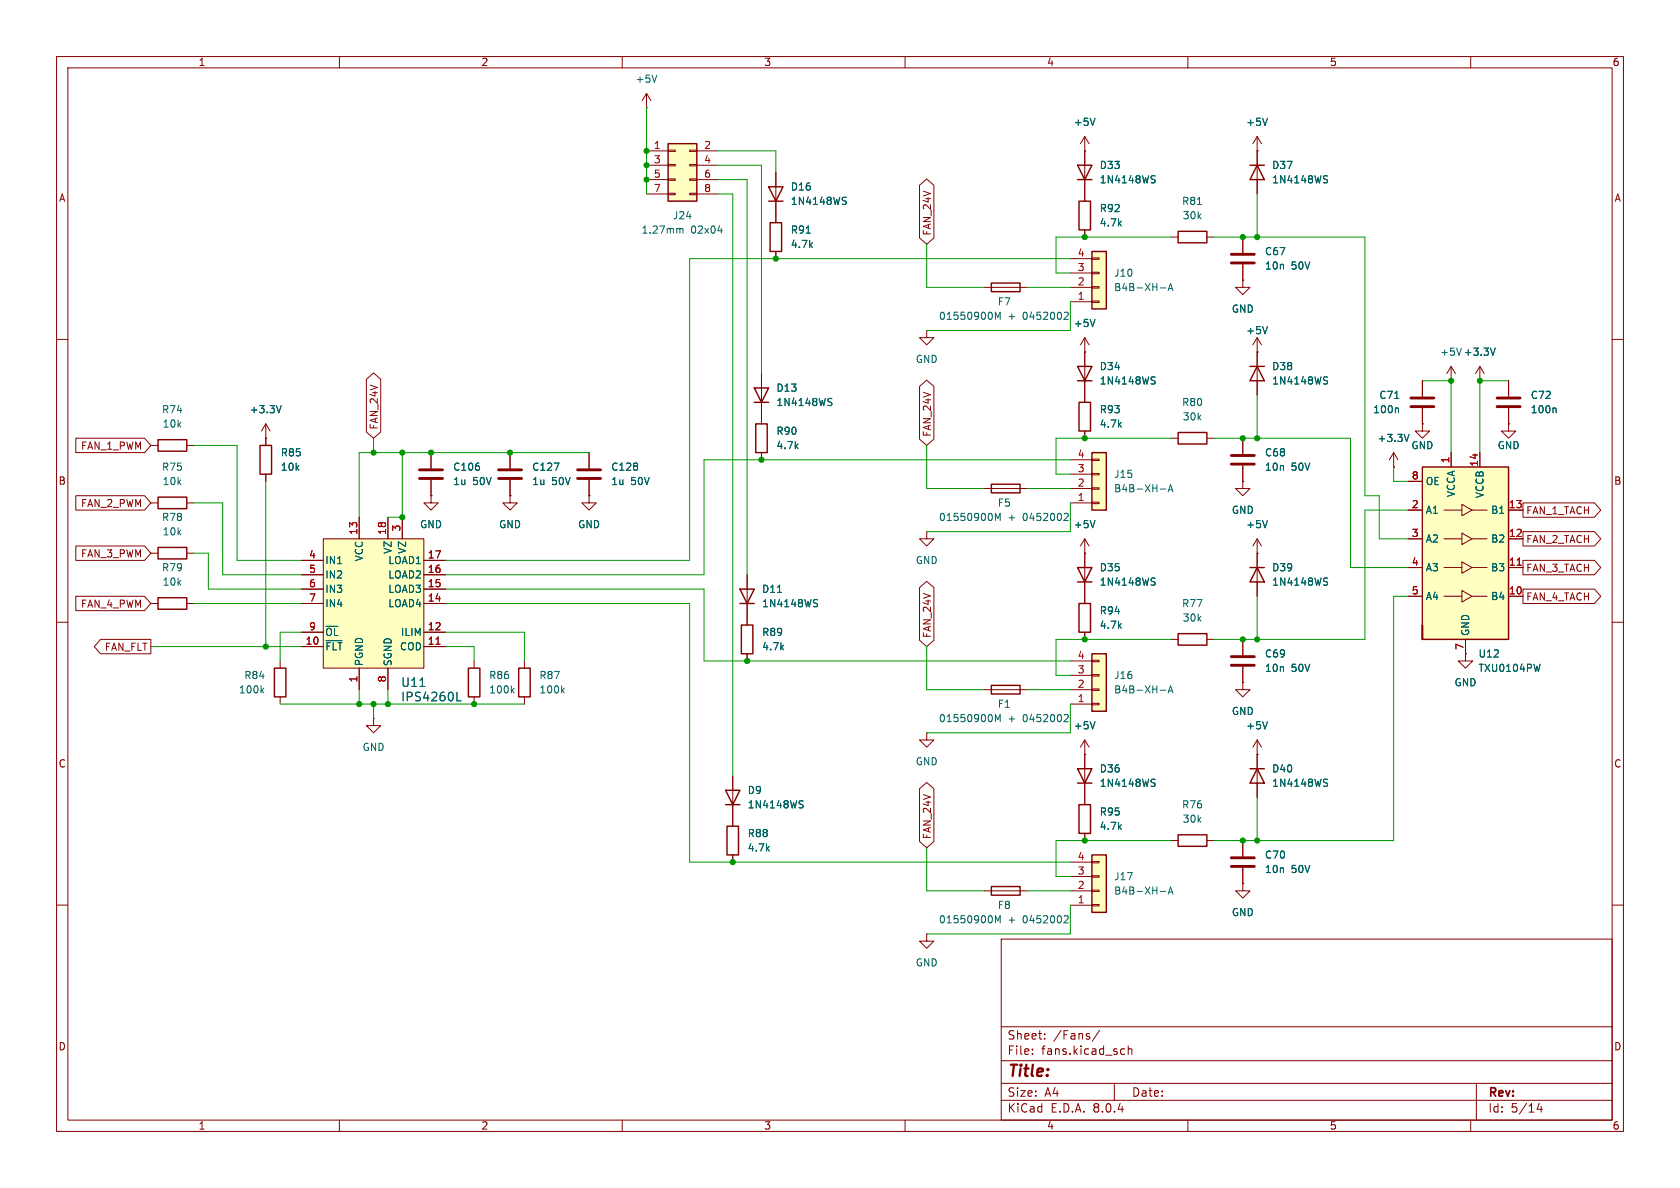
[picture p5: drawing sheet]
<svg xmlns="http://www.w3.org/2000/svg" width="297mm" height="210mm" viewBox="0 0 297 210" stroke-linecap="round" stroke-linejoin="round" font-family="sans-serif">
<g fill="none" stroke="#840000" stroke-width=".18">
<path d="M10 10h277v190h-277zM12 12h273v186h-273zM60 10v2M110 10v2M160 10v2M210 10v2M260 10v2M10 60h2M285 60h2M10 110h2M285 110h2M10 160h2"/>
<path d="M219.7 156.2v1.3h1.3l-1.3 1.3-1.3-1.3h1.3M219.7 156.2h.1M285 160h2M177 166h108v32h-108zM60 198v2M110 198v2M160 198v2M177 194.5h108M177 191.5h108M177 187.5h108M177 181.5h108M182.5 186.3v.1"/>
<path d="M182.5 185.5v.1M184.7 183.6v.1M184.7 182.8v.1M194.4 182.1l-1.3 2M197 191.5v3M198.4 185.4l.4 .1M198.8 186.3l-.4 .1M199.5 185.5l.2-.1 .3 .1 .1 .9M199.5 184.9v1.5M210 198v2M260 198v2M261 191.5v6.5"/>
<path d="M272.1 195l-.4 1.1h1M272.5 195.6v1"/>
</g>
<path d="M193 44.5h2.6v10.1h-2.6z" fill="#ffffc2"/>
<g fill="none" stroke="#840000" stroke-width=".18">
<path d="M189.2 53.3h3.8M189.2 50.8h3.8M189.2 48.3h3.8M189.2 45.7h3.8M193 45.6h1.3v.2h-1.3zM193 48.1h1.3v.3h-1.3zM193 50.7h1.3v.2h-1.3zM193 53.2h1.3v.3h-1.3zM207 77.5h1.3M213.4 77.5h1.2M26.7 97.8h1.2M33 97.8h1.3"/>
<path d="M26.7 106.7h1.2M33 106.7h1.3"/>
</g>
<path d="M193 44.5h2.6v10.1h-2.6zM208.3 76.5h5.1v2h-5.1zM27.9 96.8h5.1v2h-5.1zM27.9 105.7h5.1v2h-5.1z" fill="none" stroke="#840000" stroke-width=".25"/>
<path d="M205.1 50.9h1M206.5 51.4l.4-1.3 .5 1.3M206.6 51h.6" fill="none" stroke="#006464" stroke-width=".18"/>
<path d="M193 151.1h2.6v10.2h-2.6z" fill="#ffffc2"/>
<g fill="none" stroke="#840000" stroke-width=".18">
<path d="M191.8 62.2v7.7M83.8 116.8v1.3M92.7 116.8v1.3M219.7 113v2.8M219.7 117.9v2.8M66 127v1.3h1.3l-1.3 1.2-1.2-1.2h1.2M66 127h.1M83.8 123.2v1.3M92.7 123.2v1.3M219.7 120.7v1.2h1.3l-1.3 1.3-1.3-1.3h1.3M219.7 120.7h.1M222.2 133.4h.1"/>
<path d="M222.2 130.8l-.7 1.3M222.2 130.8v10.2M222.2 130.8l.8 1.3M189.2 157.5h3.8M189.2 154.9h3.8M189.2 152.4h3.8M193 152.3h1.3v.2h-1.3zM193 154.8h1.3v.3h-1.3zM193 157.4h1.3v.2h-1.3zM193 159.9h1.3v.2h-1.3zM207 148.6h1.3M213.4 148.6h1.2"/>
<path d="M219.7 148.6v2.8M219.7 153.4v2.8M189.2 160h3.8"/>
</g>
<path d="M190.5 64.8h2.5l-1.2 2.5zM190.5 67.3h2.5M82.8 118.1h2v5.1h-2zM91.7 118.1h2v5.1h-2zM221 135.9h2.5M222.2 135.9l1.3 2.5h-2.5zM193 151.1h2.6v10.2h-2.6zM208.3 147.6h5.1v2h-5.1z" fill="none" stroke="#840000" stroke-width=".25"/>
<path d="M203.7 67.2l.4 .1 .1 .3-.2 .3h-.3M203.7 66.6l.5 .1M90.5 122l.4 .5M90.9 121.7l-.5 .4M99.4 122l.4 .5M99.8 121.7l-.5 .4M224.1 127.6l-.5 1.2M234.2 138.3l.4 .2 .1 .3-.2 .2h-.3M234.2 137.7l.5 .1M205.1 157.6h1M206.5 158.1l.4-1.3 .5 1.3M206.6 157.7h.6" fill="none" stroke="#006464" stroke-width=".18"/>
<path d="M217.7 117.6h4M217.7 116.1h4M217.7 153.2h4M217.7 151.6h4" fill="none" stroke="#840000" stroke-width=".51"/>
<path d="M193 115.6h2.6v10.1h-2.6z" fill="#ffffc2"/>
<g fill="none" stroke="#840000" stroke-width=".18">
<path d="M219.7 41.9v2.8M219.7 46.7v2.8M47 77.5v1.2M261.6 67.3h.1M261.6 64.8l-.7 1.2M261.6 64.8v2.5M261.6 64.8l.8 1.2M266.7 74.9v1.3h1.3l-1.3 1.3-1.3-1.3h1.3M266.7 74.9h.1M266.7 67.3v2.8M266.7 72.1v2.8M47 83.8v1.3"/>
<path d="M104.1 87.6v1.3h1.3l-1.3 1.3-1.2-1.3h1.2M104.1 87.6h.1M104.1 80v2.8M104.1 84.8v2.8M163.8 94v1.3h1.3l-1.3 1.2-1.2-1.2h1.2M163.8 94h.1M174 86.4h7.6M189.2 119.4h3.8M189.2 116.8h3.8M193 116.7h1.3v.3h-1.3zM193 119.3h1.3v.2h-1.3zM174 121.9h7.6"/>
<path d="M189.2 124.5h3.8M189.2 121.9h3.8M191.8 133.4h.1M191.8 130.8l-.8 1.3M191.8 130.8v10.2M191.8 130.8l.7 1.3M193 121.8h1.3v.2h-1.3zM193 124.3h1.3v.3h-1.3z"/>
</g>
<path d="M46 78.7h2v5.1h-2zM175.3 85.6h5v1.5h-5zM193 115.6h2.6v10.1h-2.6zM175.3 121.2h5v1.5h-5zM190.5 135.9h2.5l-1.2 2.5zM190.5 138.4h2.5" fill="none" stroke="#840000" stroke-width=".25"/>
<path d="M264.3 61.5l-.4 1.3M274.9 72.1l.2 .2v.7M176 92v-1.3l.4 1 .4-1v1.3M188.3 90.7l.4 .1 .2 .3-.8 .9h.8M176 127.6v-1.3l.4 .9 .4-.9v1.3M188.3 126.3l.4 .1 .2 .3-.8 .9h.8M193.6 127.6l-.4 1.2M203.7 138.3l.4 .2 .1 .3-.2 .2h-.3M203.7 137.7l.5 .1M205.1 122h1M206.5 122.5l.4-1.3 .5 1.3M206.6 122.1h.6" fill="none" stroke="#006464" stroke-width=".18"/>
<path d="M217.7 46.5h4M217.7 45h4M264.7 71.9h4M264.7 70.4h4M102.1 84.6h4.1M102.1 83.1h4.1" fill="none" stroke="#840000" stroke-width=".51"/>
<path d="M57.1 95.3h17.8v22.8h-17.8z" fill="#ffffc2"/>
<g fill="none" stroke="#840000" stroke-width=".18">
<path d="M114.3 19.1h.1M114.3 16.5l-.8 1.3M114.3 16.5v2.6M114.3 16.5l.8 1.3M191.8 26.7h.1M191.8 24.1v11.5M191.8 24.1l-.8 1.3M191.8 24.1l.7 1.3M222.2 26.7h.1M222.2 24.1v10.2M222.2 24.1l-.7 1.3M222.2 24.1l.8 1.3"/>
<path d="M163.8 58.4v1.3h1.3l-1.3 1.3-1.2-1.3h1.2M163.8 58.4h.1M174 50.8h7.6M191.8 40.6v1.3M191.8 59.7v2.5M191.8 59.7l-.8 1.3M191.8 59.7l.7 1.3M207 41.9h1.3M213.4 41.9h1.2M219.7 49.5v1.3h1.3l-1.3 1.3-1.3-1.3h1.3M219.7 49.5h.1M222.2 59.7l-.7 1.3"/>
<path d="M222.2 59.7v10.2M222.2 59.7l.8 1.3M26.7 78.7h1.2M33 78.7h1.3M47 77.5h.1M47 74.9l-.8 1.3M47 74.9v2.6M47 74.9l.8 1.3M134.6 66v7.7M191.8 62.2h.1M191.8 69.9v1.2M191.8 76.2v1.3"/>
<path d="M219.7 77.5v2.8M222.2 62.2h.1M26.7 88.9h1.2M33 88.9h1.3M53.3 99.1h3.8M57.1 95.3h17.8v22.8h-17.8zM63.5 91.4v3.9M68.6 91.4v3.9M71.1 91.4v3.9M74.9 99.1h3.8M76.2 87.6v1.3h1.3l-1.3 1.3-1.3-1.3h1.3M76.2 87.6h.1"/>
<path d="M76.2 80v2.8M76.2 84.8v2.8M90.2 87.6v1.3h1.2l-1.2 1.3-1.3-1.3h1.3M90.2 87.6h.1M90.2 80v2.8M90.2 84.8v2.8M191.8 97.8h.1M191.8 95.3v11.4M191.8 95.3l-.8 1.2M191.8 95.3l.7 1.2M219.7 85.1v1.3h1.3l-1.3 1.2-1.3-1.2h1.3M219.7 85.1h.1"/>
<path d="M219.7 82.3v2.8M222.2 97.8h.1M222.2 95.3v10.1M222.2 95.3l-.7 1.2M222.2 95.3l.8 1.2M53.3 114.3h3.8M53.3 111.8h3.8M53.3 106.7h3.8M53.3 104.1h3.8M53.3 101.6h3.8M63.5 118.1v3.8M68.6 118.1v3.8"/>
<path d="M74.9 114.3h3.8M74.9 111.8h3.8M74.9 106.7h3.8M74.9 104.1h3.8M74.9 101.6h3.8M191.8 111.8v1.2M129.5 137.2v8.9M163.8 129.5v1.3h1.3l-1.3 1.3-1.2-1.3h1.2M163.8 129.5h.1M129.5 151.1v1.3M174 157.5h7.6M191.8 141v1.2"/>
<path d="M191.8 147.3v1.3M163.8 165.1v1.3h1.3l-1.3 1.2-1.2-1.2h1.2M163.8 165.1h.1"/>
</g>
<path d="M77.1 113.9h.7" fill="none" stroke="#a90000" stroke-width=".18"/>
<g fill="none" stroke="#006464" stroke-width=".18">
<path d="M116.1 13.3l-.4 1.2M193.6 20.9l-.4 1.3M203.7 31.7l.4 .1 .1 .3-.2 .2h-.3M203.7 31.1h.5M211.7 36.1h.7M224.1 20.9l-.5 1.3M234.2 31.7l.4 .1 .1 .3-.2 .2h-.3M234.2 31.1h.5M176 56.5v-1.3l.4 .9 .4-.9v1.3M188.3 55.2h.4l.2 .4-.8 .9h.8M193.6 56.5l-.4 1.2M224.1 57.7l-.5 1.3"/>
<path d="M49.7 71.7l-.4 1.3M146.6 71l.3 .2 .2 .3-.3 .2h-.3M146.6 70.4l.5 .1M234.2 67.2l.4 .1 .1 .3-.2 .3h-.3M234.2 66.6l.5 .1M98 81.9h.8l-.5 1.2M193.6 92l-.4 1.3M224.1 92l-.5 1.3M57.6 113.3h2.9M203.7 102.8l.4 .1 .1 .3-.2 .2h-.3M203.7 102.2h.5M234.2 102.8l.4 .1 .1 .3-.2 .2h-.3"/>
<path d="M234.2 102.2h.5M74.2 121.3h.9M80.8 123.9h.7M141.5 142.2l.4 .1 .1 .3-.3 .2h-.3M141.5 141.5l.5 .1M176 163.1v-1.2l.4 .9 .4-.9v1.2M188.3 161.9h.4l.2 .3-.8 .9h.8"/>
</g>
<path d="M74.2 84.6h4M74.2 83.1h4M88.1 84.6h4.1M88.1 83.1h4.1M217.7 82h4M217.7 80.5h4" fill="none" stroke="#840000" stroke-width=".51"/>
<g fill="none" stroke="#840000" stroke-width=".25">
<path d="M190.5 29.2h2.5l-1.2 2.6zM190.5 31.8h2.5M190.8 35.6h2v5h-2zM221 29.2h2.5M222.2 29.2l1.3 2.6h-2.5zM175.3 50h5v1.6h-5zM208.3 40.9h5.1v2h-5.1zM27.9 77.7h5.1v2.1h-5.1zM133.3 68.6h2.6l-1.3 2.5zM133.3 71.1h2.6M190.8 71.1h2v5.1h-2zM221 64.8h2.5"/>
<path d="M222.2 64.8l1.3 2.5h-2.5zM27.9 87.9h5.1v2h-5.1zM190.5 100.3h2.5l-1.2 2.6zM190.5 102.9h2.5M190.8 106.7h2v5.1h-2zM221 100.3h2.5M222.2 100.3l1.3 2.6h-2.5zM128.3 139.7h2.5l-1.3 2.5zM128.3 142.2h2.5M128.5 146.1h2.1v5h-2.1zM175.3 156.7h5v1.5h-5zM190.8 142.2h2v5.1h-2z"/>
</g>
<path d="M193 80h2.6v10.2h-2.6z" fill="#ffffc2"/>
<path d="M189.2 88.9h3.8M189.2 86.4h3.8M189.2 83.8h3.8M189.2 81.3h3.8M193 81.2h1.3v.2h-1.3zM193 83.7h1.3v.2h-1.3zM193 86.2h1.3v.3h-1.3zM193 88.8h1.3v.2h-1.3z" fill="none" stroke="#840000" stroke-width=".18"/>
<path d="M193 80h2.6v10.2h-2.6z" fill="none" stroke="#840000" stroke-width=".25"/>
<path d="M205.1 86.5h1M206.5 86.9l.4-1.2 .5 1.2M206.6 86.6h.6" fill="none" stroke="#006464" stroke-width=".18"/>
<path d="M118.1 25.4h5.1v10.2h-5.1z" fill="#ffffc2"/>
<g fill="none" stroke="#840000" stroke-width=".18">
<path d="M114.3 26.7h3.8M114.3 29.2h3.8M114.3 31.8h3.8M114.3 34.3h3.8M118.1 34.2h1.3v.2h-1.3zM118.1 31.6h1.3v.3h-1.3zM118.1 29.1h1.3v.2h-1.3zM118.1 26.5h1.3v.3h-1.3zM121.9 34.2h1.3v.2h-1.3zM121.9 31.6h1.3v.3h-1.3zM121.9 29.1h1.3v.2h-1.3zM121.9 26.5h1.3v.3h-1.3z"/>
<path d="M123.2 26.7h3.8M123.2 29.2h3.8M123.2 31.8h3.8M123.2 34.3h3.8M137.2 30.5v8.9M137.2 44.5v1.2M251.5 74.9v1.3h1.2l-1.2 1.3-1.3-1.3h1.3M251.5 74.9h.1M251.5 67.3v2.8M251.5 72.1v2.8M256.5 67.3h.1M256.5 64.8l-.7 1.2"/>
<path d="M256.5 64.8v2.5M256.5 64.8l.8 1.2M246.4 82.6h.1M246.4 80l-.8 1.3M246.4 80v2.6M246.4 80l.7 1.3M49.5 116.8v1.3M132.1 101.6v8.9M132.1 115.6v1.2M207 113h1.3M213.4 113h1.2M49.5 123.2v1.3"/>
</g>
<path d="M118.1 25.4h5.1v10.2h-5.1zM135.9 33h2.5l-1.2 2.6zM135.9 35.6h2.5M136.1 39.4h2.1v5.1h-2.1zM48.5 118.1h2v5.1h-2zM130.8 104.1h2.5l-1.2 2.6zM130.8 106.7h2.5M131.1 110.5h2v5.1h-2zM208.3 112h5.1v2h-5.1z" fill="none" stroke="#840000" stroke-width=".25"/>
<g fill="none" stroke="#006464" stroke-width=".18">
<path d="M149.1 35.5l.4 .1 .1 .3-.2 .2h-.3M149.1 34.9h.5M120.2 40.6l.2-.2h.3v.8M126.9 40.8h.8M127.5 40.4v.8M142.5 41.2h.8M246.6 70.4h.7M247.1 72.1l.1 .2v.7M249.1 76.8l-.4 1.2M137.5 104.7h.7M144 106.6l.4 .1 .1 .3-.2 .3h-.3M144 106h.5"/>
<path d="M46.3 122l.3 .5M46.6 121.7l-.4 .4"/>
</g>
<path d="M249.4 71.9h4.1M249.4 70.4h4.1" fill="none" stroke="#840000" stroke-width=".51"/>
<path d="M251.5 82.6h15.2v30.4h-15.2z" fill="#ffffc2"/>
<path d="M133.6 74.9h2v5.1h-2zM251.5 82.6h15.2v30.4h-15.2zM251.5 110.5v2.5z" fill="none" stroke="#840000" stroke-width=".25"/>
<g fill="none" stroke="#840000" stroke-width=".18">
<path d="M137.2 30.5v2.5M137.2 35.6v3.8M162.6 32.8l1.2-1.2 1.3 1.2v9.3l-1.3 1.1-1.2-1.1zM191.8 26.7h.1M191.8 26.7v2.5M191.8 31.8v3.8M222.2 26.7h.1M222.2 26.7v2.5M222.2 31.8v2.5M137.2 44.5v1.2M191.8 40.6v1.3M219.7 49.5h.1"/>
<path d="M219.7 41.9v2.8M219.7 46.7v2.8M13.4 77.5h12.2l1.1 1.2-1.1 1.3h-12.2zM47 77.5h.1M47 77.5v1.2M64.8 67l1.2-1.1 1.3 1.1v9.4l-1.3 1.1-1.2-1.1zM134.6 66v2.6M134.6 71.1v3.8M162.6 68.3l1.2-1.1 1.3 1.1v9.3l-1.3 1.1-1.2-1.1zM191.8 62.2h.1M191.8 62.2v2.6M191.8 67.3v3.8"/>
<path d="M191.8 76.2v1.3M219.7 77.5v2.8M222.2 62.2h.1M222.2 62.2v2.6M222.2 67.3v2.6M251.5 74.9h.1M251.5 67.3v2.8M251.5 72.1v2.8M261.6 67.3h.1M266.7 74.9h.1M266.7 67.3v2.8M266.7 72.1v2.8"/>
<path d="M13.4 87.6h12.2l1.1 1.3-1.1 1.3h-12.2zM13.4 96.5h12.2l1.1 1.3-1.1 1.3h-12.2zM47 83.8v1.3M53.3 99.1h3.8M63.5 91.4v3.9M68.6 91.4v3.9M71.1 91.4v3.9M74.9 99.1h3.8M76.2 87.6h.1M76.2 80v2.8M76.2 84.8v2.8M90.2 87.6h.1"/>
<path d="M90.2 80v2.8M90.2 84.8v2.8M104.1 87.6h.1M104.1 80v2.8M104.1 84.8v2.8M134.6 80v1.3M191.8 97.8h.1M191.8 97.8v2.5M219.7 85.1h.1M219.7 82.3v2.8M222.2 97.8h.1M222.2 97.8v2.5"/>
<path d="M246.4 82.6h.1M248.9 95.3h2.6M248.9 90.2h2.6M248.9 85.1h2.6M255.3 95.3h3.1M255.3 90.2h3.1M256.5 80v2.6M258.4 99.3l1.8 1-1.8 1zM258.4 94.2l1.8 1.1-1.8 1zM258.4 89.2l1.8 1-1.8 1zM260.2 95.3h2.7M260.2 90.2h2.7"/>
<path d="M261.6 80v2.6M266.7 95.3h2.5M266.7 90.2h2.5M269.2 94h12.7l1.1 1.3-1.1 1.2h-12.7zM269.2 88.9h12.7l1.1 1.3-1.1 1.2h-12.7zM269.2 99.1h12.7l1.1 1.2-1.1 1.3h-12.7zM13.4 105.4h12.2l1.1 1.3-1.1 1.3h-12.2zM17.8 113h8.9v2.6h-8.9l-1.1-1.3zM53.3 114.3h3.8M53.3 111.8h3.8M53.3 106.7h3.8M53.3 104.1h3.8"/>
<path d="M53.3 101.6h3.8M63.5 118.1v3.8M68.6 118.1v3.8M74.9 114.3h3.8M74.9 111.8h3.8M74.9 106.7h3.8M74.9 104.1h3.8M74.9 101.6h3.8M132.1 101.6v2.5M132.1 106.7v3.8M132.1 115.6v1.2M162.6 103.9l1.2-1.1 1.3 1.1v9.3l-1.3 1.1-1.2-1.1z"/>
<path d="M191.8 102.9v3.8M191.8 111.8v1.2M219.7 113v2.8M219.7 117.9v2.8M222.2 102.9v2.5M248.9 105.4h2.6M248.9 100.3h2.6M255.3 105.4h3.1M255.3 100.3h3.1M258.4 104.4l1.8 1-1.8 1zM259.1 115.6v1.2h1.2l-1.2 1.3-1.3-1.3h1.3M259.1 115.6h.1"/>
<path d="M259.1 113v2.6M260.2 105.4h2.7M260.2 100.3h2.7M266.7 105.4h2.5M266.7 100.3h2.5M269.2 104.1h12.7l1.1 1.3-1.1 1.3h-12.7zM129.5 137.2v2.5M162.6 139.4l1.2-1.1 1.3 1.1v9.3l-1.3 1.2-1.2-1.2zM191.8 133.4h.1M191.8 133.4v2.5M191.8 138.4v3.8M219.7 120.7h.1"/>
<path d="M222.2 133.4h.1M222.2 133.4v2.5M222.2 138.4v2.6M129.5 142.2v3.9M129.5 151.1v1.3M191.8 147.3v1.3M219.7 156.2h.1M219.7 148.6v2.8M219.7 153.4v2.8"/>
</g>
<path d="M268.2 99.9h.7M77.1 113.9h.7" fill="none" stroke="#a90000" stroke-width=".18"/>
<g fill="none" stroke="#006464" stroke-width=".18">
<path d="M149.1 35.5l.4 .1 .1 .3-.2 .2h-.3M149.1 34.9h.5M193.6 20.9l-.4 1.3M203.7 31.7l.4 .1 .1 .3-.2 .2h-.3M203.7 31.1h.5M224.1 20.9l-.5 1.3M234.2 31.7l.4 .1 .1 .3-.2 .2h-.3M234.2 31.1h.5M142.5 41.2h.8M193.6 56.5l-.4 1.2M224.1 57.7l-.5 1.3M49.7 71.7l-.4 1.3"/>
<path d="M146.6 70.4l.5 .1M146.6 71l.3 .2 .2 .3-.3 .2h-.3M203.7 67.2l.4 .1 .1 .3-.2 .3h-.3M203.7 66.6l.5 .1M234.2 67.2l.4 .1 .1 .3-.2 .3h-.3M234.2 66.6l.5 .1M246.6 70.4h.7M247.1 72.1l.1 .2v.7M249.1 76.8l-.4 1.2M264.3 61.5l-.4 1.3M274.9 72.1l.2 .2v.7M98 81.9h.8l-.5 1.2"/>
<path d="M193.6 92l-.4 1.3M224.1 92l-.5 1.3M57.6 113.3h2.9M137.5 104.7h.7M144 106.6l.4 .1 .1 .3-.2 .3h-.3M144 106h.5M203.7 102.8l.4 .1 .1 .3-.2 .2h-.3M203.7 102.2h.5M234.2 102.8l.4 .1 .1 .3-.2 .2h-.3M234.2 102.2h.5M272.3 117.4l-.3 1.3M74.2 121.3h.9"/>
<path d="M80.8 123.9h.7M193.6 127.6l-.4 1.2M203.7 138.3l.4 .2 .1 .3-.2 .2h-.3M203.7 137.7l.5 .1M224.1 127.6l-.5 1.2M234.2 138.3l.4 .2 .1 .3-.2 .2h-.3M234.2 137.7l.5 .1M141.5 142.2l.4 .1 .1 .3-.3 .2h-.3M141.5 141.5l.5 .1"/>
</g>
<g fill="none" stroke="#009600" stroke-width=".18">
<path d="M114.3 19.1v15.2M127 34.3h2.5v102.9M127 31.8h5.1v69.8M127 26.7h10.2v3.8M127 29.2h7.6v36.8M222.2 34.3v7.6M163.8 43.2v7.6h10.2M181.6 50.8h7.6M189.2 45.7h-67.3v53.4h-43.2M189.2 53.3v5.1h-25.4M207 41.9h-20.3v6.4h2.5M214.6 41.9h26.7v45.7h2.5v7.7h5.1"/>
<path d="M34.3 78.7h7.6v20.4h11.4M66 77.5v2.5M163.8 78.7v7.7h10.2M207 77.5h-20.3v6.3h2.5M214.6 77.5h24.2v22.8h10.1M222.2 69.9v7.6M251.5 67.3h5v12.7M266.7 67.3h-5.1v12.7M34.3 97.8h2.5v6.3h16.5M34.3 88.9h5.1v12.7h13.9M47 85.1v29.2M71.1 80v11.4h-2.5"/>
<path d="M104.1 80h-40.6v11.4M181.6 86.4h7.6M189.2 81.3h-64.7v20.3h-45.8M189.2 88.9v5.1h-25.4M246.4 82.6v2.5h2.5M248.9 90.2h-7.6v22.8h-26.7M26.7 114.3h26.6M34.3 106.7h19M53.3 111.8h-3.8v5M78.7 111.8h14v5M78.7 104.1h45.8v12.7h64.7M78.7 106.7h43.2v45.7h67.3"/>
<path d="M78.7 114.3h5.1v2.5M163.8 114.3v7.6h10.2M207 113h-20.3v6.4h2.5M222.2 105.4v7.6M248.9 105.4h-2.5v43.2h-31.8M49.5 124.5h43.2M63.5 121.9v2.6M66 124.5v2.5M68.6 121.9v2.6M181.6 121.9h7.6M189.2 124.5v5h-25.4M163.8 149.9v7.6h10.2"/>
<path d="M181.6 157.5h7.6M207 148.6h-20.3v6.3h2.5M222.2 141v7.6M189.2 160v5.1h-25.4"/>
</g>
<g fill="#009600" stroke="#009600" stroke-width=".18">
<circle cx="219.7" cy="113" r=".46"/>
<circle cx="222.2" cy="113" r=".46"/>
<circle cx="219.7" cy="77.5" r=".46"/>
<circle cx="191.8" cy="113" r=".46"/>
<circle cx="222.2" cy="77.5" r=".46"/>
<circle cx="256.5" cy="67.3" r=".46"/>
<circle cx="261.6" cy="67.3" r=".46"/>
<circle cx="222.2" cy="148.6" r=".46"/>
<circle cx="219.7" cy="148.6" r=".46"/>
<circle cx="191.8" cy="148.6" r=".46"/>
<circle cx="222.2" cy="41.9" r=".46"/>
<circle cx="219.7" cy="41.9" r=".46"/>
<circle cx="191.8" cy="41.9" r=".46"/>
<circle cx="90.2" cy="80" r=".46"/>
<circle cx="66" cy="80" r=".46"/>
<circle cx="71.1" cy="80" r=".46"/>
<circle cx="76.2" cy="80" r=".46"/>
<circle cx="83.8" cy="124.5" r=".46"/>
<circle cx="68.6" cy="124.5" r=".46"/>
<circle cx="191.8" cy="77.5" r=".46"/>
<circle cx="132.1" cy="116.8" r=".46"/>
<circle cx="129.5" cy="152.4" r=".46"/>
<circle cx="47" cy="114.3" r=".46"/>
<circle cx="71.1" cy="91.4" r=".46"/>
<circle cx="63.5" cy="124.5" r=".46"/>
<circle cx="66" cy="124.5" r=".46"/>
<circle cx="137.2" cy="45.7" r=".46"/>
<circle cx="134.6" cy="81.3" r=".46"/>
<circle cx="114.3" cy="26.7" r=".46"/>
<circle cx="114.3" cy="29.2" r=".46"/>
<circle cx="114.3" cy="31.8" r=".46"/>
</g>
<text font-size="2.8" fill="#840000" x="178" y="190.9">Title:</text>
<g font-size="2.1" fill="#006464">
<text x="70.8" y="121.6">U11</text>
<text x="70.8" y="124.2">IPS4260L</text>
</g>
<g font-size="2.1" fill="#840000">
<text x="178" y="184">Sheet:</text>
<text x="186.2" y="184">/Fans/</text>
<text x="178" y="186.7">File:</text>
<text x="184.1" y="186.7">fans.kicad_sch</text>
<text x="178" y="196.9">KiCad</text>
<text x="178" y="194.1">Size:</text>
<text x="184.7" y="194.1">A4</text>
<text x="185.7" y="196.9">E.D.A.</text>
<text x="193.3" y="196.9">8.0.4</text>
<text x="200" y="194.1">Date:</text>
<text x="263" y="194.3">Rev:</text>
<text x="263" y="196.9">Id:</text>
<text x="267.1" y="196.9">5/14</text>
</g>
<g font-size="1.8" fill="#840000">
<text x="35" y="11.9">1</text>
<text x="85" y="11.9">2</text>
<text x="135" y="11.9">3</text>
<text x="185" y="11.9">4</text>
<text x="235" y="11.9">5</text>
<text x="285" y="11.9">6</text>
<text x="10.3" y="35.9">A</text>
<text x="285.3" y="35.9">A</text>
<text x="164.8" y="41.8" transform="rotate(-90 164.8 41.8)">FAN_24V</text>
<text x="67" y="76" transform="rotate(-90 67 76)">FAN_24V</text>
<text x="164.8" y="77.3" transform="rotate(-90 164.8 77.3)">FAN_24V</text>
<text x="14.2" y="79.7">FAN_1_PWM</text>
<text x="10.3" y="85.9">B</text>
<text x="14.2" y="89.9">FAN_2_PWM</text>
<text x="285.3" y="85.9">B</text>
<text x="269.7" y="91.1">FAN_1_TACH</text>
<text x="14.2" y="98.7">FAN_3_PWM</text>
<text x="269.7" y="96.2">FAN_2_TACH</text>
<text x="269.7" y="101.3">FAN_3_TACH</text>
<text x="14.2" y="107.6">FAN_4_PWM</text>
<text x="269.7" y="106.4">FAN_4_TACH</text>
<text x="164.8" y="112.9" transform="rotate(-90 164.8 112.9)">FAN_24V</text>
<text x="18.4" y="115.3">FAN_FLT</text>
<text x="10.3" y="135.9">C</text>
<text x="285.3" y="135.9">C</text>
<text x="164.8" y="148.4" transform="rotate(-90 164.8 148.4)">FAN_24V</text>
<text x="10.3" y="185.9">D</text>
<text x="285.3" y="185.9">D</text>
<text x="35" y="199.9">1</text>
<text x="85" y="199.9">2</text>
<text x="135" y="199.9">3</text>
<text x="185" y="199.9">4</text>
<text x="235" y="199.9">5</text>
<text x="285" y="199.9">6</text>
</g>
<g font-size="1.8" fill="#006464">
<text x="112.3" y="14.8">+5V</text>
<text x="189.7" y="22.5">+5V</text>
<text x="220.2" y="22.5">+5V</text>
<text x="139.7" y="33.9">D16</text>
<text x="194.3" y="32.6">1N4148WS</text>
<text x="194.3" y="30.1">D33</text>
<text x="224.8" y="32.6">1N4148WS</text>
<text x="224.8" y="30.1">D37</text>
<text x="113.3" y="41.5">1.27mm</text>
<text x="118.9" y="39">J24</text>
<text x="122.1" y="41.5">02x04</text>
<text x="139.7" y="36.4">1N4148WS</text>
<text x="139.7" y="41.5">R91</text>
<text x="194.3" y="40.2">4.7k</text>
<text x="194.3" y="37.7">R92</text>
<text x="208.9" y="36.4">R81</text>
<text x="209" y="39">30k</text>
<text x="139.7" y="44">4.7k</text>
<text x="223.5" y="45.3">C67</text>
<text x="223.5" y="47.9">10n</text>
<text x="228.3" y="47.9">50V</text>
<text x="196.9" y="51.7">B4B-XH-A</text>
<text x="196.9" y="49.1">J10</text>
<text x="165.9" y="56.7">01550900M</text>
<text x="176.3" y="54.2">F7</text>
<text x="178.2" y="56.7">+</text>
<text x="180.9" y="56.7">0452002</text>
<text x="189.7" y="58">+5V</text>
<text x="217.7" y="55.5">GND</text>
<text x="220.2" y="59.3">+5V</text>
<text x="161.8" y="64.4">GND</text>
<text x="194.3" y="65.6">D34</text>
<text x="224.8" y="65.6">D38</text>
<text x="254.5" y="63.1">+5V +3.3V</text>
<text x="258.7" y="63.1">+3.3V</text>
<text x="137.2" y="72">1N4148WS</text>
<text x="137.2" y="69.4">D13</text>
<text x="194.3" y="68.2">1N4148WS</text>
<text x="208.9" y="72">R80</text>
<text x="224.8" y="68.2">1N4148WS</text>
<text x="243.7" y="70.7">C71</text>
<text x="270.5" y="70.7">C72</text>
<text x="28.5" y="73.3">R74</text>
<text x="28.7" y="75.8">10k</text>
<text x="44" y="73.3">+3.3V</text>
<text x="137.2" y="77.1">R90</text>
<text x="194.3" y="75.8">4.7k</text>
<text x="194.3" y="73.3">R93</text>
<text x="209" y="74.5">30k</text>
<text x="242.7" y="73.3">100n</text>
<text x="270.5" y="73.3">100n</text>
<text x="28.5" y="83.4">R75</text>
<text x="49.5" y="83.4">10k</text>
<text x="49.5" y="80.9">R85</text>
<text x="80" y="83.4">C106</text>
<text x="94" y="83.4">C127</text>
<text x="108" y="83.4">C128</text>
<text x="137.2" y="79.6">4.7k</text>
<text x="223.5" y="80.9">C68</text>
<text x="223.5" y="83.4">10n</text>
<text x="228.3" y="83.4">50V</text>
<text x="243.4" y="78.3">+3.3V</text>
<text x="249.4" y="79.6">GND</text>
<text x="264.7" y="79.6">GND</text>
<text x="28.7" y="86">10k</text>
<text x="80" y="86">1u</text>
<text x="83.5" y="86">50V</text>
<text x="94" y="86">1u</text>
<text x="97.5" y="86">50V</text>
<text x="108" y="86">1u</text>
<text x="111.5" y="86">50V</text>
<text x="176.3" y="89.8">F5</text>
<text x="196.9" y="87.2">B4B-XH-A</text>
<text x="196.9" y="84.7">J15</text>
<text x="252" y="86">OE</text>
<text x="257.4" y="88" transform="rotate(-90 257.4 88)">VCCA</text>
<text x="262.5" y="88.2" transform="rotate(-90 262.5 88.2)">VCCB</text>
<text x="28.5" y="92.3">R78</text>
<text x="28.7" y="94.8">10k</text>
<text x="74.2" y="93.6">GND</text>
<text x="88.1" y="93.6">GND</text>
<text x="102.1" y="93.6">GND</text>
<text x="165.9" y="92.3">01550900M</text>
<text x="178.2" y="92.3">+</text>
<text x="180.9" y="92.3">0452002</text>
<text x="189.7" y="93.6">+5V</text>
<text x="217.7" y="91">GND</text>
<text x="220.2" y="93.6">+5V</text>
<text x="252" y="91">A1</text>
<text x="263.5" y="91">B1</text>
<text x="28.5" y="101.2">R79</text>
<text x="57.4" y="99.9">IN1</text>
<text x="64.4" y="99.3" transform="rotate(-90 64.4 99.3)">VCC</text>
<text x="68.5" y="99.9">LOAD1</text>
<text x="69.4" y="98" transform="rotate(-90 69.4 98)">VZ</text>
<text x="72" y="98" transform="rotate(-90 72 98)">VZ</text>
<text x="161.8" y="99.9">GND</text>
<text x="194.3" y="101.2">D35</text>
<text x="224.8" y="101.2">D39</text>
<text x="252" y="96.1">A2</text>
<text x="252" y="101.2">A3</text>
<text x="263.5" y="101.2">B3</text>
<text x="263.5" y="96.1">B2</text>
<text x="28.7" y="103.7">10k</text>
<text x="57.4" y="102.5">IN2</text>
<text x="57.4" y="105">IN3</text>
<text x="57.4" y="107.5">IN4</text>
<text x="68.5" y="107.5">LOAD4</text>
<text x="68.5" y="105">LOAD3</text>
<text x="68.5" y="102.5">LOAD2</text>
<text x="134.6" y="107.5">1N4148WS</text>
<text x="134.6" y="105">D11</text>
<text x="194.3" y="103.7">1N4148WS</text>
<text x="208.9" y="107.5">R77</text>
<text x="224.8" y="103.7">1N4148WS</text>
<text x="252" y="106.3">A4</text>
<text x="263.5" y="106.3">B4</text>
<text x="57.4" y="112.6">~{OL}</text>
<text x="70.8" y="112.6">ILIM</text>
<text x="134.6" y="112.6">R89</text>
<text x="194.3" y="111.4">4.7k</text>
<text x="194.3" y="108.8">R94</text>
<text x="209" y="110.1">30k</text>
<text x="259.9" y="112.5" transform="rotate(-90 259.9 112.5)">GND</text>
<text x="57.4" y="115.2">~{FLT}</text>
<text x="64.4" y="117.9" transform="rotate(-90 64.4 117.9)">PGND</text>
<text x="69.4" y="117.9" transform="rotate(-90 69.4 117.9)">SGND</text>
<text x="70.6" y="115.2">COD</text>
<text x="134.6" y="115.2">4.7k</text>
<text x="223.5" y="116.4">C69</text>
<text x="223.5" y="119">10n</text>
<text x="228.3" y="119">50V</text>
<text x="261.3" y="116.4">U12</text>
<text x="261.3" y="119">TXU0104PW</text>
<text x="42.1" y="122.8">100k</text>
<text x="43.1" y="120.2">R84</text>
<text x="86.4" y="120.2">R86</text>
<text x="86.4" y="122.8">100k</text>
<text x="95.3" y="120.2">R87</text>
<text x="95.3" y="122.8">100k</text>
<text x="176.3" y="125.3">F1</text>
<text x="196.9" y="122.8">B4B-XH-A</text>
<text x="196.9" y="120.2">J16</text>
<text x="257" y="121.5">GND</text>
<text x="165.9" y="127.9">01550900M</text>
<text x="178.2" y="127.9">+</text>
<text x="180.9" y="127.9">0452002</text>
<text x="189.7" y="129.1">+5V</text>
<text x="217.7" y="126.6">GND</text>
<text x="220.2" y="129.1">+5V</text>
<text x="64" y="132.9">GND</text>
<text x="161.8" y="135.5">GND</text>
<text x="194.3" y="136.8">D36</text>
<text x="224.8" y="136.8">D40</text>
<text x="132.1" y="140.6">D9</text>
<text x="132.1" y="143.1">1N4148WS</text>
<text x="194.3" y="139.3">1N4148WS</text>
<text x="208.9" y="143.1">R76</text>
<text x="224.8" y="139.3">1N4148WS</text>
<text x="132.1" y="148.2">R88</text>
<text x="194.3" y="146.9">4.7k</text>
<text x="194.3" y="144.4">R95</text>
<text x="209" y="145.6">30k</text>
<text x="132.1" y="150.7">4.7k</text>
<text x="196.9" y="155.8">J17</text>
<text x="223.5" y="152">C70</text>
<text x="223.5" y="154.5">10n</text>
<text x="228.3" y="154.5">50V</text>
<text x="176.3" y="160.9">F8</text>
<text x="196.9" y="158.3">B4B-XH-A</text>
<text x="165.9" y="163.4">01550900M</text>
<text x="178.2" y="163.4">+</text>
<text x="180.9" y="163.4">0452002</text>
<text x="217.7" y="162.2">GND</text>
<text x="161.8" y="171">GND</text>
</g>
<g font-size="1.8" fill="#a90000">
<text x="115.5" y="26.4">1</text>
<text x="115.5" y="29">3</text>
<text x="124.4" y="26.4">2</text>
<text x="124.4" y="29">4</text>
<text x="115.5" y="31.5">5</text>
<text x="115.5" y="34">7</text>
<text x="124.4" y="31.5">6</text>
<text x="124.4" y="34">8</text>
<text x="190.4" y="45.5">4</text>
<text x="190.4" y="53.1">1</text>
<text x="190.4" y="50.5">2</text>
<text x="190.4" y="48">3</text>
<text x="190.4" y="83.6">3</text>
<text x="190.4" y="81">4</text>
<text x="256.3" y="82" transform="rotate(-90 256.3 82)">1</text>
<text x="261.4" y="82.6" transform="rotate(-90 261.4 82.6)">14</text>
<text x="190.4" y="88.6">1</text>
<text x="190.4" y="86.1">2</text>
<text x="249.5" y="89.9">2</text>
<text x="249.5" y="84.8">8</text>
<text x="266.7" y="89.9">13</text>
<text x="63.2" y="94.7" transform="rotate(-90 63.2 94.7)">13</text>
<text x="68.3" y="94.7" transform="rotate(-90 68.3 94.7)">18</text>
<text x="70.9" y="94.1" transform="rotate(-90 70.9 94.1)">3</text>
<text x="249.5" y="95">3</text>
<text x="266.7" y="95">12</text>
<text x="54.5" y="98.8">4</text>
<text x="54.5" y="101.3">5</text>
<text x="75.5" y="101.3">16</text>
<text x="75.5" y="98.8">17</text>
<text x="249.5" y="100.1">4</text>
<text x="266.7" y="100.1">11</text>
<text x="54.5" y="103.9">6</text>
<text x="54.5" y="106.4">7</text>
<text x="75.5" y="106.4">14</text>
<text x="75.5" y="103.9">15</text>
<text x="249.5" y="105.2">5</text>
<text x="266.7" y="105.2">10</text>
<text x="54.5" y="111.5">9</text>
<text x="75.5" y="111.5">12</text>
<text x="53.9" y="114">10</text>
<text x="75.5" y="114">11</text>
<text x="190.4" y="119.1">3</text>
<text x="190.4" y="116.6">4</text>
<text x="258.8" y="115" transform="rotate(-90 258.8 115)">7</text>
<text x="63.2" y="120.7" transform="rotate(-90 63.2 120.7)">1</text>
<text x="68.3" y="120.7" transform="rotate(-90 68.3 120.7)">8</text>
<text x="190.4" y="124.2">1</text>
<text x="190.4" y="121.7">2</text>
<text x="190.4" y="154.7">3</text>
<text x="190.4" y="152.1">4</text>
<text x="190.4" y="159.8">1</text>
<text x="190.4" y="157.2">2</text>
</g>
</svg>
